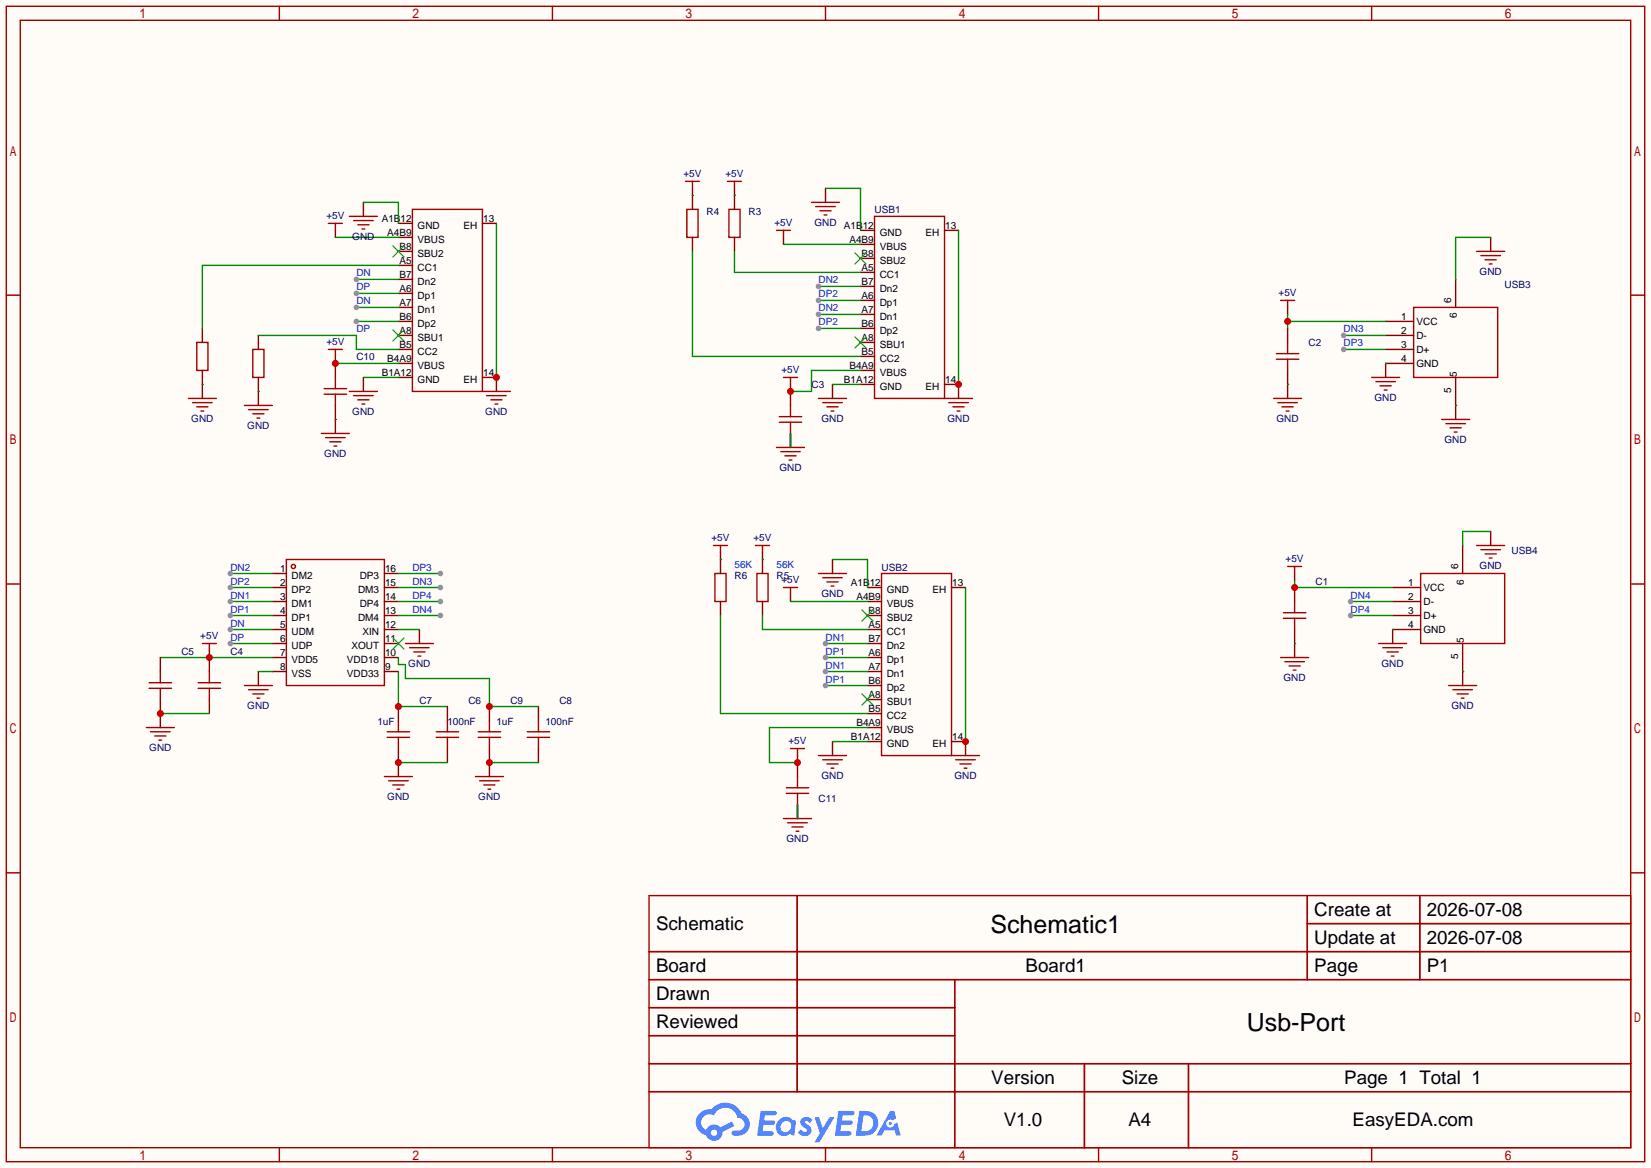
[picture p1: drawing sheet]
<svg xmlns="http://www.w3.org/2000/svg" width="299mm" height="212mm" viewBox="0 0 299 212" stroke-linecap="round" stroke-linejoin="round" font-family="sans-serif">
<path d="M0 0h299.5v211.8h-299.5z" fill="#fffcf7"/>
<g fill="none" stroke="#a10000" stroke-width=".25">
<path d="M1.1 1.1h297.2v209.6h-297.2zM3.7 3.7h292.1v204.5h-292.1zM50.7 1.1v2.6M100.2 1.1v2.6M149.7 1.1v2.6M199.3 1.1v2.6M248.8 1.1v2.6M1.1 53.5h2.6M295.8 53.5h2.5M1.1 105.9h2.6M295.8 105.9h2.5M1.1 158.3h2.6"/>
<path d="M295.8 158.3h2.5M117.7 162.4h178.1v45.8h-178.1zM117.7 172.6h178.1M117.7 177.7h178.1M144.6 162.4v35.6M173.2 177.7v30.5M237.1 162.4v15.3M237.1 167.5h58.7M257.5 162.4v15.3M117.7 182.8h55.5M117.7 192.9h178.1M117.7 187.8h55.5"/>
<path d="M117.7 198h178.1M196.7 192.9v15.3M215.6 192.9v15.3M50.7 208.2v2.5M100.2 208.2v2.5M149.7 208.2v2.5M199.3 208.2v2.5M248.8 208.2v2.5"/>
</g>
<g fill="#5487ff">
<path d="M145.5 202.8a1.3 1.3 0 0 1 1.8 .3l-.4 .6a.54 .54 0 0 0-.9-.2l.1 .2a1.58 1.58 0 0 1 1.1 1.6 1.43 1.43 0 0 1-2.5 .1l.5-.6a.64 .64 0 0 0 .5 .5 .64 .64 0 0 0 .7-.3l-.2-.2a1.6 1.6 0 0 1-1-1.6z"/>
<path d="M147.7 202.7h.9l.7 1.9 1.1-1.9h.9l-2.7 4.5h-.9l1-1.7z"/>
<path d="M138 201.5h1.6a1.31 1.31 0 0 1 1.2 .2 .4 .4 0 0 1-.3 .6h-1.8l-.1 .9h1.6a.4 .4 0 0 1 .4 .4 .4 .4 0 0 1-.4 .4h-1.7l-.2 1.2h.8a1.23 1.23 0 0 1 1.2 .2 .39 .39 0 0 1-.3 .6h-2.7z"/>
<path d="M152.1 201.5h1.6a1.32 1.32 0 0 1 1.3 .2 .39 .39 0 0 1-.4 .6h-1.7l-.2 .9h1.7a.4 .4 0 0 1 .3 .4 .4 .4 0 0 1-.4 .4h-1.7l-.2 1.2h.8a1.23 1.23 0 0 1 1.2 .2 .39 .39 0 0 1-.3 .6h-2.7z"/>
<path d="M161.5 201.5h.7l.4 1.3-.7 .4a.75 .75 0 0 0-1.1 .3 .75 .75 0 0 0 .5 1 .75 .75 0 0 0 .9-.6l.6-.3 .6 2.4h-.9l-.2-1h-1.9l-.5 1h-.9z"/>
<path d="M155.9 201.5l-.7 4.5h1.5a2.27 2.27 0 0 0 2.6-2.3 2.27 2.27 0 0 0-2.7-2.2zM156.6 202.3a1.5 1.5 0 0 1 1.8 1.5 1.5 1.5 0 0 1-1.9 1.4h-.3z"/>
<path d="M141.3 203.1a1.62 1.62 0 0 0-.4 2.1 1.62 1.62 0 0 0 2 .7l.4-.3 .3 .3 .5 .1 .3-2.5-.2-.3h-.4a1.58 1.58 0 0 0-2.5-.1zM141.9 203.6a.99 .99 0 0 1 1.6 .3 .99 .99 0 0 1-.9 1.4 .94 .94 0 0 1-1-.5 .94 .94 0 0 1 .3-1.2z"/>
<path d="M126.9 201.9a2.37 2.37 0 0 0 1.2 4 1.54 1.54 0 0 0 1.7 1 1.54 1.54 0 0 0 1.3-1.6l2.1-1.1-.5-.8-2 1.1a1.57 1.57 0 0 0-2.6 .4 1.5 1.5 0 0 1-.8-2.1 1.5 1.5 0 0 1 2.2-.5 2.23 2.23 0 0 1 2.3-1.4 2.23 2.23 0 0 1 2 1.8 1.16 1.16 0 0 1 1.2 1.1 1.16 1.16 0 0 1-1 1.3h-.7a.47 .47 0 0 0-.6 .3 .47 .47 0 0 0 .4 .6 2.23 2.23 0 0 0 2.3-.7 2.23 2.23 0 0 0 .4-2.3 2.16 2.16 0 0 0-1.3-1.1 3.2 3.2 0 0 0-5.4-.7l-1.2 .1zM129 205.4a.58 .58 0 0 1 1.1 0 .58 .58 0 0 1-1.1 0z"/>
<circle cx="161.5" cy="203.8" r=".28"/>
</g>
<g fill="none" stroke="#a10000" stroke-width=".25">
<path d="M63.4 39.2h5.1M74.8 38h12.7v33h-12.7zM158.6 39.2h12.7v33.1h-12.7zM59.6 40.5h2.5M60.8 40.5v1.3M64.1 40h3.6M64.9 40.8h2M65.7 41.5h.5M256.4 55.8h15.3v12.7h-15.3zM34.2 72.3h5M34.9 73h3.6M35.7 73.8h2"/>
<path d="M36.4 74.5h.6M44.3 73.5h5.1M45.1 74.3h3.5M45.8 75.1h2.1M46.6 75.8h.5M59.6 63.4h2.5M60.8 63.4v1.2M63.4 71h5.1M64.1 71.8h3.6M64.9 72.5h2M65.7 73.3h.5M51.9 101.5h17.8v22.8h-17.8z"/>
<path d="M159.9 104h12.7v33h-12.7zM257.7 104h15.2v12.7h-15.2z"/>
<circle cx="53.2" cy="102.7" r=".38"/>
</g>
<g fill="none" stroke="#870000" stroke-width=".25">
<path d="M65.9 36.7v2.5M60.8 41.8v1.3M72.3 40.5h2.5M72.3 43.1h2.5M72.3 45.6h2.5M72.3 48.1h2.5M72.3 50.7h2.5M72.3 53.2h2.5M72.3 55.8h2.5M72.3 58.3h2.5M87.5 40.5h2.5M156.1 41.8h2.5"/>
<path d="M156.1 44.3h2.5M156.1 46.9h2.5M156.1 49.4h2.5M156.1 51.9h2.5M156.1 54.5h2.5M156.1 57h2.5M156.1 59.6h2.5M171.3 41.8h2.6M251.3 58.3h5.1M264 50.7v5.1M36.7 69.7v2.6M46.9 71v2.5"/>
<path d="M60.8 64.6v1.3M65.9 68.5v2.5M72.3 60.8h2.5M72.3 63.4h2.5M72.3 65.9h2.5M72.3 68.5h2.5M87.5 68.5h2.5v2.5M156.1 62.1h2.5M156.1 64.6h2.5M156.1 67.2h2.5M156.1 69.7h2.5M171.3 69.7h2.6"/>
<path d="M251.3 60.8h5.1M251.3 63.4h5.1M251.3 65.9h5.1M264 68.5v5M265.3 98.9v5.1M49.4 104h2.5M49.4 106.6h2.5M49.4 109.1h2.5M49.4 111.6h2.5M49.4 114.2h2.5M49.4 116.7h2.5M49.4 119.3h2.5"/>
<path d="M69.7 104h2.6M69.7 106.6h2.6M69.7 109.1h2.6M69.7 111.6h2.6M69.7 114.2h2.6M69.7 116.7h2.6M69.7 119.3h2.6M157.4 106.6h2.5M157.4 109.1h2.5M157.4 111.6h2.5M157.4 114.2h2.5M157.4 116.7h2.5"/>
<path d="M157.4 119.3h2.5M172.6 106.6h2.5M252.6 106.6h5.1M252.6 109.1h5.1M252.6 111.6h5.1M252.6 114.2h5.1M265.3 116.7v5.1M49.4 121.8h2.5M69.7 121.8h2.6M157.4 121.8h2.5M157.4 124.3h2.5M157.4 126.9h2.5"/>
<path d="M157.4 129.4h2.5M157.4 132h2.5M157.4 134.5h2.5M172.6 134.5h2.5"/>
</g>
<g fill="none" stroke="#3c3" stroke-width=".25">
<path d="M71.2 44.6l2.1 2M71.2 59.8l2.1 2M73.3 44.6l-2.1 2M73.3 59.8l-2.1 2M155.1 45.8l2 2.1M157.1 45.8l-2 2.1M155.1 61.1l2 2M157.1 61.1l-2 2M71.2 115.7l2.1 2M73.3 115.7l-2.1 2M156.3 110.6l2.1 2M158.4 110.6l-2.1 2"/>
<path d="M156.3 125.9l2.1 2M158.4 125.9l-2.1 2"/>
</g>
<path d="M65.9 36.7h6.4v3.8M60.8 43.1h11.5M90 40.5v28M60.8 65.9h11.5M65.9 68.5h6.4" fill="none" stroke="#008700" stroke-width=".25"/>
<circle cx="90" cy="68.5" r=".63" fill="#c00"/>
<path d="M124.6 38h2v5.1h-2zM132.2 38h2v5.1h-2zM35.7 62.1h2v5.1h-2zM45.8 63.4h2.1v5.1h-2.1zM87.5 71h5.1M88.3 71.8h3.5M89 72.5h2.1M89.8 73.3h.5M129.7 104h2v5.1h-2zM137.3 104h2v5.1h-2z" fill="none" stroke="#a10000" stroke-width=".25"/>
<path d="M125.6 35.4v2.6M133.2 35.4v2.6M36.7 59.6v2.5M125.6 43.1v2.5M133.2 43.1v2.5M36.7 67.2v2.5M46.9 60.8v2.6M46.9 68.5v2.5M130.7 101.5v2.5M130.7 109.1v2.5M138.3 101.5v2.5M138.3 109.1v2.5" fill="none" stroke="#870000" stroke-width=".25"/>
<path d="M64.6 58.3h7.7" fill="none" stroke="#008700" stroke-width=".25"/>
<circle cx="64.6" cy="58.3" r=".51" fill="#999"/>
<path d="M64.6 55.8h7.7M72.3 48.1h-35.6v11.5M36.7 69.7h.1M46.9 71h.1M46.9 60.8h17.7v2.6h7.7" fill="none" stroke="#008700" stroke-width=".25"/>
<circle cx="64.6" cy="55.8" r=".51" fill="#999"/>
<path d="M64.6 50.7h7.7" fill="none" stroke="#008700" stroke-width=".25"/>
<circle cx="64.6" cy="50.7" r=".51" fill="#999"/>
<path d="M64.6 53.2h7.7" fill="none" stroke="#008700" stroke-width=".25"/>
<circle cx="64.6" cy="53.2" r=".51" fill="#999"/>
<path d="M38 118v1.3M76.1 114.2v2.5M46.9 121.8v2.5" fill="none" stroke="#870000" stroke-width=".25"/>
<path d="M36.7 116.7h2.5M38 116.7v1.3M73.5 116.7h5.1M74.3 117.5h3.6M75.1 118.2h2M75.8 119h.5M44.3 124.3h5.1M45.1 125.1h3.5M45.8 125.9h2.1M46.6 126.6h.5" fill="none" stroke="#a10000" stroke-width=".25"/>
<path d="M29.1 119.3h20.3M41.8 114.2h7.6M72.3 114.2h3.8M46.9 121.8h2.5M72.3 121.8v6.3h8.9" fill="none" stroke="#008700" stroke-width=".25"/>
<circle cx="41.8" cy="114.2" r=".51" fill="#999"/>
<path d="M41.8 116.7h7.6" fill="none" stroke="#008700" stroke-width=".25"/>
<circle cx="41.8" cy="116.7" r=".51" fill="#999"/>
<path d="M41.8 111.6h7.6" fill="none" stroke="#008700" stroke-width=".25"/>
<circle cx="41.8" cy="111.6" r=".51" fill="#999"/>
<path d="M41.8 106.6h7.6" fill="none" stroke="#008700" stroke-width=".25"/>
<circle cx="41.8" cy="106.6" r=".51" fill="#999"/>
<path d="M41.8 109.1h7.6" fill="none" stroke="#008700" stroke-width=".25"/>
<circle cx="41.8" cy="109.1" r=".51" fill="#999"/>
<path d="M41.8 104h7.6" fill="none" stroke="#008700" stroke-width=".25"/>
<circle cx="41.8" cy="104" r=".51" fill="#999"/>
<path d="M72.3 106.6h7.6" fill="none" stroke="#008700" stroke-width=".25"/>
<circle cx="79.9" cy="106.6" r=".51" fill="#999"/>
<path d="M72.3 111.6h7.6" fill="none" stroke="#008700" stroke-width=".25"/>
<circle cx="79.9" cy="111.6" r=".51" fill="#999"/>
<path d="M72.3 109.1h7.6" fill="none" stroke="#008700" stroke-width=".25"/>
<circle cx="79.9" cy="109.1" r=".51" fill="#999"/>
<path d="M72.3 104h7.6" fill="none" stroke="#008700" stroke-width=".25"/>
<circle cx="79.9" cy="104" r=".51" fill="#999"/>
<path d="M149.7 124.3h7.7" fill="none" stroke="#008700" stroke-width=".25"/>
<circle cx="149.7" cy="124.3" r=".51" fill="#999"/>
<path d="M149.7 119.3h7.7" fill="none" stroke="#008700" stroke-width=".25"/>
<circle cx="149.7" cy="119.3" r=".51" fill="#999"/>
<path d="M149.7 121.8h7.7" fill="none" stroke="#008700" stroke-width=".25"/>
<circle cx="149.7" cy="121.8" r=".51" fill="#999"/>
<path d="M149.7 116.7h7.7" fill="none" stroke="#008700" stroke-width=".25"/>
<circle cx="149.7" cy="116.7" r=".51" fill="#999"/>
<path d="M148.5 59.6h7.6" fill="none" stroke="#008700" stroke-width=".25"/>
<circle cx="148.5" cy="59.6" r=".51" fill="#999"/>
<path d="M148.5 54.5h7.6" fill="none" stroke="#008700" stroke-width=".25"/>
<circle cx="148.5" cy="54.5" r=".51" fill="#999"/>
<path d="M148.5 57h7.6" fill="none" stroke="#008700" stroke-width=".25"/>
<circle cx="148.5" cy="57" r=".51" fill="#999"/>
<path d="M148.5 51.9h7.6" fill="none" stroke="#008700" stroke-width=".25"/>
<circle cx="148.5" cy="51.9" r=".51" fill="#999"/>
<path d="M243.7 63.4h7.6" fill="none" stroke="#008700" stroke-width=".25"/>
<circle cx="243.7" cy="63.4" r=".51" fill="#999"/>
<path d="M243.7 60.8h7.6" fill="none" stroke="#008700" stroke-width=".25"/>
<circle cx="243.7" cy="60.8" r=".51" fill="#999"/>
<path d="M245 111.6h7.6" fill="none" stroke="#008700" stroke-width=".25"/>
<circle cx="245" cy="111.6" r=".51" fill="#999"/>
<path d="M245 109.1h7.6" fill="none" stroke="#008700" stroke-width=".25"/>
<circle cx="245" cy="109.1" r=".51" fill="#999"/>
<g fill="none" stroke="#870000" stroke-width=".25">
<path d="M125.6 34.2v1.2M133.2 34.2v1.2M149.7 34.2v2.5M142.1 43.1v1.2M143.4 69.7v1.3M151 69.7v2.6M130.7 100.2v1.3M138.3 100.2v1.3M143.4 107.8v1.3M151 101.5v2.5M144.7 137v1.3M151 134.5v2.5"/>
<path d="M175.1 134.5v2.5"/>
</g>
<g fill="none" stroke="#a10000" stroke-width=".25">
<path d="M124.3 32.9h2.6M125.6 32.9v1.3M132 32.9h2.5M133.2 32.9v1.3M147.2 36.7h5.1M148 37.5h3.5M148.7 38.2h2M149.5 39h.5M140.8 41.8h2.6M142.1 41.8v1.3M142.1 68.5h2.6M143.4 68.5v1.2"/>
<path d="M148.5 72.3h5M149.2 73h3.6M150 73.8h2M150.7 74.5h.6M129.4 98.9h2.6M130.7 98.9v1.3M137 98.9h2.6M138.3 98.9v1.3M142.1 106.6h2.6M143.4 106.6v1.2M148.5 104h5M149.2 104.8h3.6"/>
<path d="M150 105.5h2M150.7 106.3h.6M143.4 135.8h2.5M144.7 135.8v1.2M148.5 137h5M149.2 137.8h3.6M150 138.6h2M150.7 139.3h.6"/>
</g>
<g fill="none" stroke="#008700" stroke-width=".25">
<path d="M125.6 35.4h.1M133.2 35.4h.1M149.7 34.2h6.4v7.6M125.6 45.6v19h30.5M133.2 45.6v3.8h22.9M142.1 44.3h14M173.9 41.8v27.9M151 69.7h5.1M156.1 67.2h-8.9v3.8h-3.8M130.7 101.5h.1M130.7 111.6v17.8h26.7M138.3 101.5h.1"/>
<path d="M138.3 111.6v2.6h19.1M143.4 109.1h14M151 101.5h6.4v5.1M175.1 106.6v27.9M151 134.5h6.4M157.4 132h-17.8v6.3h5.1"/>
</g>
<circle cx="175.1" cy="134.5" r=".63" fill="#c00"/>
<path d="M172.6 137h5.1M173.4 137.8h3.5M174.1 138.6h2M174.9 139.3h.5" fill="none" stroke="#a10000" stroke-width=".25"/>
<path d="M173.9 69.7v2.6" fill="none" stroke="#870000" stroke-width=".25"/>
<circle cx="173.9" cy="69.7" r=".63" fill="#c00"/>
<path d="M232.3 54.5h2.5M233.6 54.5v1.3M171.3 72.3h5.1M172.1 73h3.5M172.8 73.8h2.1M173.6 74.5h.5M233.6 102.7h2.5M234.8 102.7v1.3" fill="none" stroke="#a10000" stroke-width=".25"/>
<path d="M233.6 55.8v1.2M234.8 104v1.3" fill="none" stroke="#870000" stroke-width=".25"/>
<path d="M233.6 57v2.6M233.6 58.3h17.7M234.8 105.3v1.3h17.8" fill="none" stroke="#008700" stroke-width=".25"/>
<circle cx="233.6" cy="58.3" r=".63" fill="#c00"/>
<path d="M143.4 71v2.5" fill="none" stroke="#870000" stroke-width=".25"/>
<circle cx="143.4" cy="71" r=".63" fill="#c00"/>
<path d="M143.4 78.6v2.6M234.8 106.6v2.5" fill="none" stroke="#870000" stroke-width=".25"/>
<path d="M141.4 75.6h4M141.4 76.6h4M143.4 73.5v2.1M143.4 76.6v2" fill="none" stroke="#a10000" stroke-width=".25"/>
<circle cx="234.8" cy="106.6" r=".63" fill="#c00"/>
<path d="M233.6 59.6v2.5M233.6 67.2v2.5M234.8 114.2v2.5M144.7 138.3v2.5" fill="none" stroke="#870000" stroke-width=".25"/>
<path d="M231.5 64.1h4.1M231.5 65.2h4.1M233.6 62.1v2M233.6 65.2v2M232.8 111.1h4.1M232.8 112.1h4.1M234.8 109.1v2M234.8 112.1v2.1" fill="none" stroke="#a10000" stroke-width=".25"/>
<circle cx="144.7" cy="138.3" r=".63" fill="#c00"/>
<path d="M270.4 43.1v2.5M143.4 78.6v2.6M233.6 69.7v2.6M251.3 65.9v2.6M264 73.5v2.6M270.4 96.4v2.5M38 119.3v2.5M234.8 116.7v2.6M252.6 114.2v2.5M265.3 121.8v2.5M144.7 145.9v2.6" fill="none" stroke="#870000" stroke-width=".25"/>
<g fill="none" stroke="#a10000" stroke-width=".25">
<path d="M267.8 45.6h5.1M268.6 46.4h3.6M269.4 47.1h2M270.1 47.9h.5M231 72.3h5.1M231.8 73h3.5M232.5 73.8h2.1M233.3 74.5h.5M248.8 68.5h5.1M249.6 69.2h3.5M250.3 70h2M251.1 70.7h.5"/>
<path d="M261.5 76.1h5.1M262.3 76.8h3.5M263 77.6h2M263.8 78.4h.5M140.8 81.2h5.1M141.6 81.9h3.6M142.4 82.7h2M143.1 83.4h.5M267.8 98.9h5.1M268.6 99.7h3.6M232.3 119.3h5.1M250.1 116.7h5"/>
<path d="M250.8 117.5h3.6M251.6 118.2h2M252.3 119h.6M269.4 100.5h2M270.1 101.2h.5M233 120h3.6M233.8 120.8h2M234.6 121.5h.5M262.8 124.3h5M263.5 125.1h3.6M264.3 125.9h2M265 126.6h.6"/>
<path d="M142.1 148.5h5.1M142.6 142.9h4.1M142.6 143.9h4.1M142.9 149.2h3.5M143.6 150h2.1M144.4 150.7h.5M144.7 140.8v2.1M144.7 143.9v2"/>
</g>
<path d="M270.4 43.1h-6.4v7.6M143.4 78.6v2.6M233.6 69.7h.1M251.3 65.9h.1M264 73.5h.1M270.4 96.4h-5.1v2.5M234.8 116.7h.1M252.6 114.2h.1M265.3 121.8h.1M144.7 145.9v2.6" fill="none" stroke="#008700" stroke-width=".25"/>
<circle cx="38" cy="119.3" r=".63" fill="#c00"/>
<path d="M60.8 65.9v2.6M38 126.9v2.5M81.2 128.1v2.6M81.2 135.8v2.5M97.7 128.1v2.6M97.7 135.8v2.5" fill="none" stroke="#870000" stroke-width=".25"/>
<path d="M35.9 123.8h4.1M35.9 124.8h4.1M38 121.8v2M38 124.8v2.1M79.1 132.7h4.1M79.1 133.7h4.1M81.2 130.7v2M81.2 133.7v2.1M95.6 132.7h4.1M95.6 133.7h4.1M97.7 130.7v2M97.7 133.7v2.1" fill="none" stroke="#a10000" stroke-width=".25"/>
<circle cx="60.8" cy="65.9" r=".63" fill="#c00"/>
<path d="M60.8 73.5v2.6M72.3 128.1v2.6M88.8 128.1v2.6M88.8 135.8v2.5" fill="none" stroke="#870000" stroke-width=".25"/>
<path d="M58.8 70.5h4.1M58.8 71.5h4.1M60.8 68.5v2M60.8 71.5v2M86.7 132.7h4.1M86.7 133.7h4.1M88.8 130.7v2M88.8 133.7v2.1" fill="none" stroke="#a10000" stroke-width=".25"/>
<circle cx="72.3" cy="128.1" r=".63" fill="#c00"/>
<path d="M60.8 76.1v2.5M29.1 119.3v2.5M29.1 126.9v2.5M72.3 135.8v2.5M88.8 138.3v2.5" fill="none" stroke="#870000" stroke-width=".25"/>
<path d="M58.3 78.6h5.1M59.1 79.4h3.5M59.8 80.1h2M60.6 80.9h.5M27.1 123.8h4M27.1 124.8h4M29.1 121.8v2M29.1 124.8v2.1M70.2 132.7h4.1M70.2 133.7h4.1M72.3 130.7v2M72.3 133.7v2.1" fill="none" stroke="#a10000" stroke-width=".25"/>
<path d="M29.1 129.4h8.9M72.3 138.3h8.9M88.8 138.3h8.9" fill="none" stroke="#008700" stroke-width=".25"/>
<circle cx="88.8" cy="138.3" r=".63" fill="#c00"/>
<path d="M86.2 140.8h5.1M87 141.6h3.6M87.8 142.4h2M88.5 143.1h.5" fill="none" stroke="#a10000" stroke-width=".25"/>
<path d="M72.3 138.3v2.5" fill="none" stroke="#870000" stroke-width=".25"/>
<circle cx="72.3" cy="138.3" r=".63" fill="#c00"/>
<path d="M69.7 140.8h5.1M70.5 141.6h3.5M71.2 142.4h2.1M72 143.1h.5" fill="none" stroke="#a10000" stroke-width=".25"/>
<path d="M29.1 129.4v2.6" fill="none" stroke="#870000" stroke-width=".25"/>
<circle cx="29.1" cy="129.4" r=".63" fill="#c00"/>
<path d="M26.5 132h5.1M27.3 132.7h3.6M28.1 133.5h2M28.8 134.2h.5" fill="none" stroke="#a10000" stroke-width=".25"/>
<path d="M72.3 119.3v1.2h1.2v2.6h15.3v5h8.9" fill="none" stroke="#008700" stroke-width=".25"/>
<circle cx="88.8" cy="128.1" r=".63" fill="#c00"/>
<path d="M60.8 76.1h.1" fill="none" stroke="#008700" stroke-width=".25"/>
<g font-size="4.5">
<text x="179.6" y="169.2">Schematic1</text>
<text x="226.2" y="187">Usb-Port</text>
</g>
<g font-size="3.4">
<text x="238.4" y="166.1">Create at</text>
<text x="258.8" y="166.1">2026-07-08</text>
<text x="119" y="168.7">Schematic</text>
<text x="238.4" y="171.2">Update at</text>
<text x="258.8" y="171.2">2026-07-08</text>
<text x="119" y="176.3">Board</text>
<text x="186" y="176.3">Board1</text>
<text x="238.4" y="176.3">Page</text>
<text x="258.8" y="176.3">P1</text>
<text x="119" y="181.4">Drawn</text>
<text x="119" y="186.5">Reviewed</text>
<text x="179.8" y="196.6">Version</text>
<text x="203.5" y="196.6">Size</text>
<text x="243.8" y="196.6">Page 1 Total 1</text>
<text x="182.1" y="204.2">V1.0</text>
<text x="204.7" y="204.2">A4</text>
<text x="245.3" y="204.2">EasyEDA.com</text>
</g>
<g font-size="1.8" fill="#000080">
<text x="124" y="32.1">+5V</text>
<text x="131.6" y="32.1">+5V</text>
<text x="59.2" y="39.7">+5V</text>
<text x="128.1" y="39">R4</text>
<text x="135.8" y="39">R3</text>
<text x="140.5" y="41">+5V</text>
<text x="147.7" y="41">GND</text>
<text x="158.6" y="38.7">USB1</text>
<text x="63.9" y="43.5">GND</text>
<text x="231.9" y="53.7">+5V</text>
<text x="268.4" y="49.9">GND</text>
<text x="272.9" y="52.2">USB3</text>
<text x="59.2" y="62.6">+5V</text>
<text x="64.6" y="65.4">C10</text>
<text x="237.4" y="62.8">C2</text>
<text x="141.7" y="67.7">+5V</text>
<text x="147.2" y="70.4">C3</text>
<text x="34.7" y="76.5">GND</text>
<text x="44.8" y="77.8">GND</text>
<text x="63.9" y="75.3">GND</text>
<text x="88" y="75.3">GND</text>
<text x="149" y="76.5">GND</text>
<text x="171.8" y="76.5">GND</text>
<text x="231.5" y="76.5">GND</text>
<text x="249.3" y="72.7">GND</text>
<text x="58.8" y="82.9">GND</text>
<text x="262" y="80.4">GND</text>
<text x="141.4" y="85.4">GND</text>
<text x="129" y="98.1">+5V</text>
<text x="136.7" y="98.1">+5V</text>
<text x="233.2" y="101.9">+5V</text>
<text x="274.2" y="100.4">USB4</text>
<text x="133.2" y="105">R6</text>
<text x="140.8" y="105">R5</text>
<text x="141.7" y="105.8">+5V</text>
<text x="159.9" y="103.5">USB2</text>
<text x="238.6" y="106">C1</text>
<text x="268.4" y="103.2">GND</text>
<text x="149" y="108.3">GND</text>
<text x="32.9" y="118.7">C5</text>
<text x="36.3" y="115.9">+5V</text>
<text x="41.8" y="118.7">C4</text>
<text x="74.1" y="121">GND</text>
<text x="232.8" y="123.5">GND</text>
<text x="250.6" y="121">GND</text>
<text x="44.8" y="128.6">GND</text>
<text x="68.5" y="131.4">1uF</text>
<text x="76.1" y="127.6">C7</text>
<text x="81.2" y="131.4">100nF</text>
<text x="85" y="127.6">C6</text>
<text x="90" y="131.4">1uF</text>
<text x="92.6" y="127.6">C9</text>
<text x="98.9" y="131.4">100nF</text>
<text x="101.5" y="127.6">C8</text>
<text x="263.3" y="128.6">GND</text>
<text x="27.1" y="136.2">GND</text>
<text x="143" y="135">+5V</text>
<text x="149" y="141.3">GND</text>
<text x="173.1" y="141.3">GND</text>
<text x="70.2" y="145.1">GND</text>
<text x="86.8" y="145.1">GND</text>
<text x="148.5" y="145.4">C11</text>
<text x="142.6" y="152.7">GND</text>
</g>
<g font-size="1.8">
<text x="69.2" y="40.2">A1B12</text>
<text x="75.7" y="41.5">GND</text>
<text x="84" y="41.5">EH</text>
<text x="87.6" y="40.2">13</text>
<text x="153" y="41.5">A1B12</text>
<text x="171.4" y="41.5">13</text>
<text x="70.2" y="42.7">A4B9</text>
<text x="72.5" y="45.3">B8</text>
<text x="72.5" y="47.8">A5</text>
<text x="75.7" y="44">VBUS</text>
<text x="75.7" y="46.6">SBU2</text>
<text x="154.1" y="44">A4B9</text>
<text x="156.3" y="46.6">B8</text>
<text x="159.6" y="42.7">GND</text>
<text x="159.6" y="45.3">VBUS</text>
<text x="159.6" y="47.8">SBU2</text>
<text x="167.9" y="42.7">EH</text>
<text x="72.5" y="50.4">B7</text>
<text x="72.5" y="52.9">A6</text>
<text x="75.7" y="49.1">CC1</text>
<text x="75.7" y="51.6">Dn2</text>
<text x="156.3" y="49.1">A5</text>
<text x="156.3" y="51.6">B7</text>
<text x="159.6" y="50.4">CC1</text>
<text x="159.6" y="52.9">Dn2</text>
<text x="72.5" y="55.4">A7</text>
<text x="72.5" y="58">B6</text>
<text x="75.7" y="54.2">Dp1</text>
<text x="75.7" y="56.7">Dn1</text>
<text x="75.7" y="59.3">Dp2</text>
<text x="156.3" y="54.2">A6</text>
<text x="156.3" y="56.7">A7</text>
<text x="156.3" y="59.3">B6</text>
<text x="159.6" y="55.4">Dp1</text>
<text x="159.6" y="58">Dn1</text>
<text x="254.1" y="58">1</text>
<text x="256.9" y="59">VCC</text>
<text x="263.2" y="55" transform="rotate(-90 263.2 55)">6</text>
<text x="264.3" y="57.8" transform="rotate(-90 264.3 57.8)">6</text>
<text x="70.2" y="65.6">B4A9</text>
<text x="72.5" y="60.5">A8</text>
<text x="72.5" y="63.1">B5</text>
<text x="75.7" y="61.8">SBU1</text>
<text x="75.7" y="64.3">CC2</text>
<text x="156.3" y="61.8">A8</text>
<text x="156.3" y="64.3">B5</text>
<text x="159.6" y="60.5">Dp2</text>
<text x="159.6" y="63.1">SBU1</text>
<text x="159.6" y="65.6">CC2</text>
<text x="254.1" y="65.6">4</text>
<text x="254.1" y="63.1">3</text>
<text x="254.1" y="60.5">2</text>
<text x="256.9" y="64.1">D+</text>
<text x="256.9" y="61.5">D-</text>
<text x="69.2" y="68.1">B1A12</text>
<text x="75.7" y="66.9">VBUS</text>
<text x="75.7" y="69.4">GND</text>
<text x="84" y="69.4">EH</text>
<text x="87.6" y="68.1">14</text>
<text x="153" y="69.4">B1A12</text>
<text x="154.1" y="66.9">B4A9</text>
<text x="159.6" y="68.1">VBUS</text>
<text x="159.6" y="70.7">GND</text>
<text x="167.9" y="70.7">EH</text>
<text x="171.4" y="69.4">14</text>
<text x="256.9" y="66.6">GND</text>
<text x="263.2" y="71.2" transform="rotate(-90 263.2 71.2)">5</text>
<text x="264.3" y="68.4" transform="rotate(-90 264.3 68.4)">5</text>
<text x="50.8" y="103.7">1</text>
<text x="50.8" y="106.2">2</text>
<text x="52.9" y="105">DM2</text>
<text x="52.9" y="107.5">DP2</text>
<text x="65" y="107.5">DM3</text>
<text x="65.3" y="105">DP3</text>
<text x="69.8" y="106.2">15</text>
<text x="69.8" y="103.7">16</text>
<text x="154.3" y="106.2">A1B12</text>
<text x="160.8" y="107.5">GND</text>
<text x="169.1" y="107.5">EH</text>
<text x="172.7" y="106.2">13</text>
<text x="255.4" y="106.2">1</text>
<text x="258.2" y="107.3">VCC</text>
<text x="264.5" y="103.2" transform="rotate(-90 264.5 103.2)">6</text>
<text x="265.5" y="106" transform="rotate(-90 265.5 106)">6</text>
<text x="50.8" y="108.8">3</text>
<text x="50.8" y="111.3">4</text>
<text x="50.8" y="113.9">5</text>
<text x="52.9" y="110.1">DM1</text>
<text x="52.9" y="112.6">DP1</text>
<text x="65" y="112.6">DM4</text>
<text x="65.3" y="110.1">DP4</text>
<text x="69.8" y="113.9">12</text>
<text x="69.8" y="111.3">13</text>
<text x="69.8" y="108.8">14</text>
<text x="155.3" y="108.8">A4B9</text>
<text x="157.5" y="111.3">B8</text>
<text x="157.5" y="113.9">A5</text>
<text x="160.8" y="110.1">VBUS</text>
<text x="160.8" y="112.6">SBU2</text>
<text x="255.4" y="113.9">4</text>
<text x="255.4" y="111.3">3</text>
<text x="255.4" y="108.8">2</text>
<text x="258.2" y="112.3">D+</text>
<text x="258.2" y="109.8">D-</text>
<text x="50.8" y="116.4">6</text>
<text x="50.8" y="118.9">7</text>
<text x="52.9" y="115.1">UDM</text>
<text x="52.9" y="117.7">UDP</text>
<text x="63.7" y="117.7">XOUT</text>
<text x="65.8" y="115.1">XIN</text>
<text x="69.8" y="118.9">10</text>
<text x="69.8" y="116.4">11</text>
<text x="157.5" y="116.4">B7</text>
<text x="157.5" y="118.9">A6</text>
<text x="160.8" y="115.1">CC1</text>
<text x="160.8" y="117.7">Dn2</text>
<text x="258.2" y="114.9">GND</text>
<text x="264.5" y="119.5" transform="rotate(-90 264.5 119.5)">5</text>
<text x="265.5" y="116.7" transform="rotate(-90 265.5 116.7)">5</text>
<text x="50.8" y="121.5">8</text>
<text x="52.9" y="120.2">VDD5</text>
<text x="52.9" y="122.8">VSS</text>
<text x="62.9" y="122.8">VDD33</text>
<text x="62.9" y="120.2">VDD18</text>
<text x="69.8" y="121.5">9</text>
<text x="157.5" y="121.5">A7</text>
<text x="157.5" y="124">B6</text>
<text x="160.8" y="120.2">Dp1</text>
<text x="160.8" y="122.8">Dn1</text>
<text x="160.8" y="125.3">Dp2</text>
<text x="155.3" y="131.6">B4A9</text>
<text x="157.5" y="126.6">A8</text>
<text x="157.5" y="129.1">B5</text>
<text x="160.8" y="127.8">SBU1</text>
<text x="160.8" y="130.4">CC2</text>
<text x="154.3" y="134.2">B1A12</text>
<text x="160.8" y="132.9">VBUS</text>
<text x="160.8" y="135.5">GND</text>
<text x="169.1" y="135.5">EH</text>
<text x="172.7" y="134.2">14</text>
</g>
<g font-size="1.8" fill="#00f">
<text x="64.6" y="50.1">DN</text>
<text x="64.6" y="52.7">DP</text>
<text x="148.5" y="53.9">DP2</text>
<text x="148.5" y="51.4">DN2</text>
<text x="64.6" y="55.2">DN</text>
<text x="148.5" y="59">DP2</text>
<text x="148.5" y="56.5">DN2</text>
<text x="64.6" y="60.3">DP</text>
<text x="243.7" y="62.8">DP3</text>
<text x="243.7" y="60.3">DN3</text>
<text x="41.8" y="106">DP2</text>
<text x="41.8" y="103.5">DN2</text>
<text x="74.8" y="106">DN3</text>
<text x="74.8" y="103.5">DP3</text>
<text x="133.2" y="103">56K</text>
<text x="140.8" y="103">56K</text>
<text x="41.8" y="113.6">DN</text>
<text x="41.8" y="111.1">DP1</text>
<text x="41.8" y="108.5">DN1</text>
<text x="74.8" y="111.1">DN4</text>
<text x="74.8" y="108.5">DP4</text>
<text x="245" y="111.1">DP4</text>
<text x="245" y="108.5">DN4</text>
<text x="41.8" y="116.2">DP</text>
<text x="149.7" y="118.7">DP1</text>
<text x="149.7" y="116.2">DN1</text>
<text x="149.7" y="123.8">DP1</text>
<text x="149.7" y="121.2">DN1</text>
</g>
</svg>
